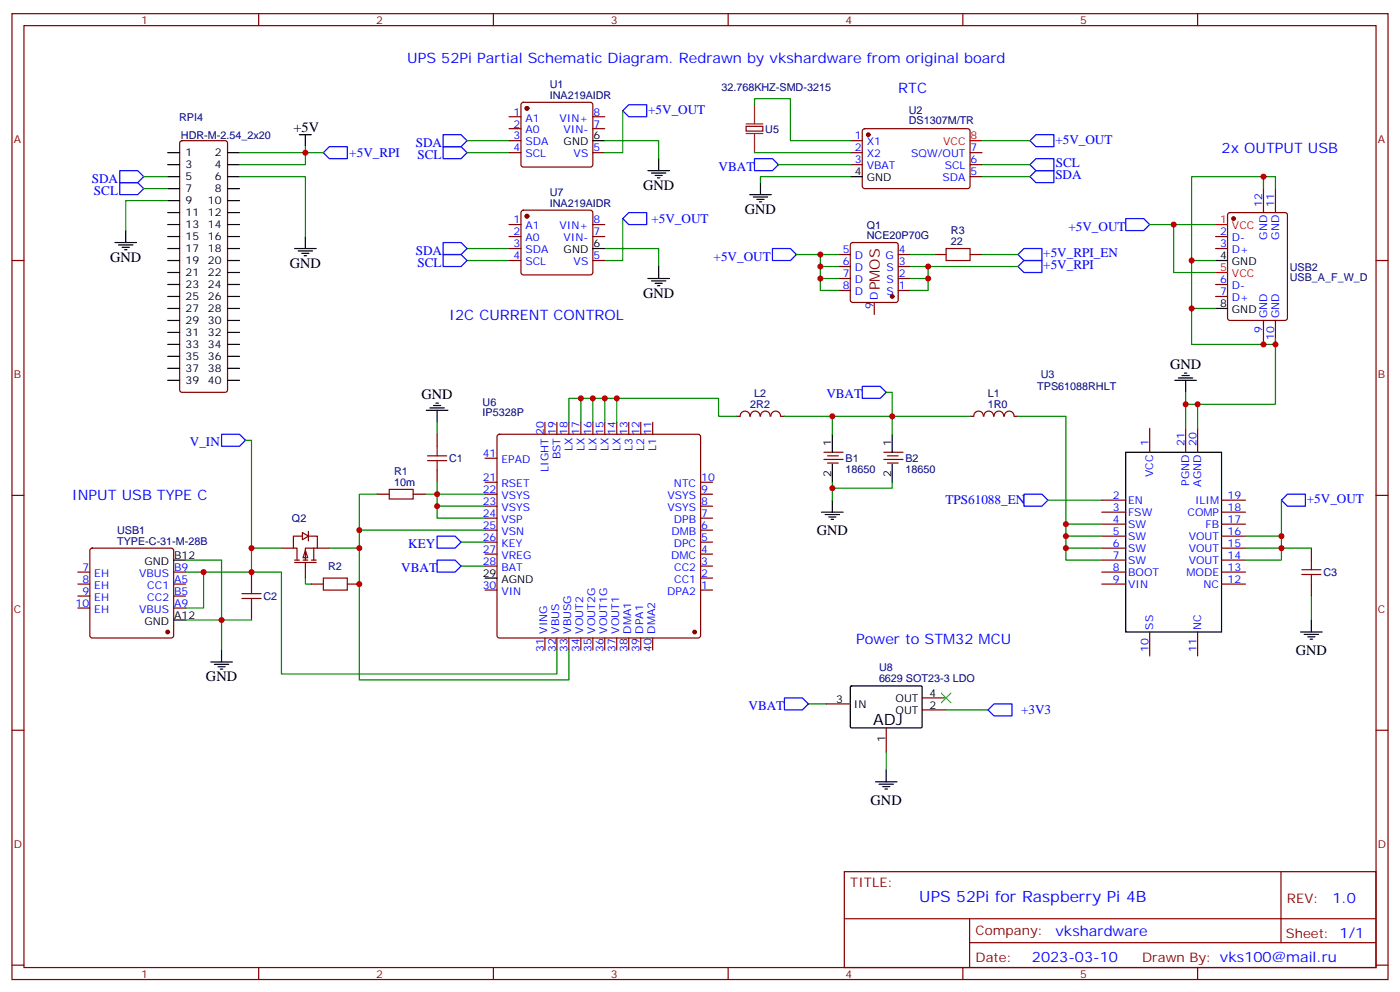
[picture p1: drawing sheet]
<svg xmlns="http://www.w3.org/2000/svg" width="412mm" height="292mm" viewBox="0 0 412 292" stroke-linecap="round" stroke-linejoin="round" font-family="sans-serif">
<g fill="none" stroke="#870000" stroke-width=".35">
<path d="M3.5 4h405.4v284.4h-405.4zM7.1 7.5h398.2v277.3h-398.2zM76.2 4v3.5M145.3 4v3.5M214.5 4v3.5M283.6 4v3.5M352.8 4v3.5M149.9 34.4h3.6M149.9 37.9h3.6M153.7 30.3l.5-.2h19.7l.5 .2 .2 .5v17.7l-.2 .5-.5 .2h-19.7l-.5-.3-.2-.4v-17.7zM174.6 34.4h3.6M174.6 37.9h3.6"/>
<path d="M219.8 37.2h4.9v1.4h-4.9zM254.2 38.1l.5-.2h30.6l.5 .7-.1 16.5-.7 .4h-30.6l-.4-.7v-16.2zM53.2 41.6l.4-.2h12.7l.5 .2 .2 .5v72.7l-.2 .5-.5 .2h-12.7l-.5-.2-.2-.5v-72.7zM149.9 41.4h3.6M149.9 44.9h3.6M174.6 44.9h3.6M250.5 41.4h3.5M250.5 44.9h3.5M250.5 48.5h3.5M285.8 44.9h3.5M285.8 48.5h3.5M285.8 52h3.5"/>
<path d="M3.5 76.7h3.6M246.9 78.5h3.6M246.9 74.9h3.6M250.7 71.6l.5-.2h12.7l.5 .2 .2 .5v16.2l-.3 .5-.4 .2h-12.7l-.5-.2-.2-.5v-16.2zM264.6 78.5h3.5M264.6 74.9h3.5M405.3 76.7h3.6M246.9 85.5h3.6M246.9 82h3.6M257.5 89v3.6M264.6 85.5h3.5M264.6 82h3.5"/>
<path d="M128.8 127.8v3.6M128.8 138.4v3.6M142.9 134.9h3.5M146.6 128.1l.5-.3h58.6l.5 .3 .2 .5v58.5l-.3 .5-.4 .2h-58.6l-.5-.2-.2-.5v-58.5zM160.5 124.3v3.5M164 124.3v3.5M167.6 124.3v3.5M171.1 124.3v3.5M174.6 124.3v3.5M178.2 124.3v3.5M181.7 124.3v3.5M185.2 124.3v3.5"/>
<path d="M188.7 124.3v3.5M192.3 124.3v3.5M242.7 133.1h5.7M242.7 135.3h5.7M243.8 134.2h3.1M243.8 136.3h3.1M260.3 133.1h5.7M260.3 135.3h5.7M261.4 134.2h3.2M261.4 136.3h3.2M289.7 122.5a1.41 1.41 0 0 0-1.4-1.5 1.41 1.41 0 0 0-1.5 1.5l-1 .1M289.8 122.5a1.41 1.41 0 0 1 1.4-1.5 1.41 1.41 0 0 1 1.5 1.5"/>
<path d="M292.8 122.5a1.41 1.41 0 0 1 1.4-1.5 1.41 1.41 0 0 1 1.4 1.5M295.9 122.5a1.41 1.41 0 0 1 1.4-1.5 1.41 1.41 0 0 1 1.4 1.5M298.8 122.6h1.1M338.7 126.1v7M349.2 126.1v7M352.8 126.1v7M3.5 145.8h3.6M89.3 157.8h-2.9v3.6h1.1v3.5M91 157.8h2.5v3.6h-3.5v3.5M111.1 145.5h3.6M121.7 145.5h3.5M142.9 159.6h3.5"/>
<path d="M142.9 156.1h3.5M142.9 152.5h3.5M142.9 149h3.5M142.9 145.5h3.5M142.9 142h3.5M206.4 159.6h3.5M206.4 156.1h3.5M206.4 152.5h3.5M206.4 149h3.5M206.4 145.5h3.5M206.4 142h3.5M324.6 147.2h7"/>
<path d="M324.6 150.8h7M324.6 154.3h7M324.6 157.8h7M359.8 147.2h7.1M359.8 150.8h7.1M359.8 154.3h7.1M359.8 157.8h7.1M405.3 145.8h3.6M22.9 168.4h3.6M22.9 171.9h3.6M22.9 179h3.6M22.9 175.5h3.6"/>
<path d="M26.7 161.6l.5-.2h23.2l.5 .2 .3 .5v25l-.3 .5-.5 .2h-23.2l-.5-.2-.2-.5v-25zM51.2 168.4h3.5M51.2 171.9h3.5M51.2 179h3.5M51.2 175.5h3.5M74.1 168.4v3.5M74.1 179v3.5M82.9 161.4h3.5M86.8 164.9h1.4M86.8 165.6h6.3M89.3 164.9h1.4M90 162.1l.7 2.1h-1.4z"/>
<path d="M90 165.6v4.6M91.7 164.9h1.4M92.4 161.4v3.5M93.5 161.4h3.5M142.9 173.7h3.5M142.9 166.7h3.5M142.9 163.1h3.5M206.4 173.7h3.5M206.4 170.2h3.5M206.4 166.7h3.5M206.4 163.1h3.5M324.6 161.4h7"/>
<path d="M324.6 164.9h7M324.6 168.4h7M324.6 171.9h7M359.8 161.4h7.1M359.8 164.9h7.1M359.8 168.4h7.1M359.8 171.9h7.1M160.5 187.8v3.5M164 187.8v3.5M167.6 187.8v3.5M171.1 187.8v3.5M174.6 187.8v3.5"/>
<path d="M178.2 187.8v3.5M181.7 187.8v3.5M185.2 187.8v3.5M188.7 187.8v3.5M192.3 187.8v3.5M338.7 186.1v7M352.8 186.1v7M3.5 215h3.6M405.3 215h3.6M248.7 256.6h156.6v28.2h-156.6zM377.3 256.6v20.9M248.7 270.5h156.5"/>
<path d="M285.6 277.5h119.6M285.6 270.5v14.1M3.5 284.1h3.6M76.2 284.8v3.6M145.3 284.8v3.6M214.5 284.8v3.6M283.6 284.8v3.6M352.8 284.8v3.6M405.3 284.1h3.6"/>
</g>
<g fill="#870000" stroke="#870000" stroke-width=".35">
<circle cx="155.2" cy="31.9" r=".53"/>
<circle cx="255.8" cy="39.7" r=".53"/>
<circle cx="204.6" cy="186.1" r=".53"/>
<circle cx="49.4" cy="186.1" r=".53"/>
<circle cx="262.8" cy="87.3" r=".53"/>
</g>
<g fill="none" stroke="#000" stroke-width=".35">
<path d="M88.2 39.7h3.5M90 39.7v3.5M49.4 52h3.5M49.4 44.9h3.5M49.4 48.5h3.5M49.4 55.5h3.5M49.4 59.1h3.5M67 52h3.6M67 44.9h3.6M67 48.5h3.6M67 55.5h3.6M67 59.1h3.6"/>
<path d="M174.6 41.4h3.6M190.9 50.2h6.3M191.9 50.9h4.2M193 51.6h2.1M193.7 52.4h.7M194 46.7v3.5M220.8 57.3h6.4M221.9 58h4.2M223 58.7h2.1M223.7 59.4h.7M224 53.8v3.5M250.5 52h3.5"/>
<path d="M33.9 71.4h6.3M34.9 72.1h4.3M36 72.8h2.1M36.7 73.5h.7M37 67.9v3.5M49.4 62.6h3.5M49.4 66.1h3.5M49.4 69.6h3.5M49.4 73.2h3.5M49.4 76.7h3.5M67 62.6h3.6M67 66.1h3.6"/>
<path d="M67 69.6h3.6M67 73.2h3.6M67 76.7h3.6M86.8 73.2h6.3M87.8 73.9h4.3M88.9 74.6h2.1M89.6 75.3h.7M90 69.6v3.6M49.4 80.2h3.5M49.4 83.7h3.5M49.4 87.3h3.5M49.4 90.8h3.5"/>
<path d="M49.4 94.3h3.5M49.4 97.9h3.5M67 80.2h3.6M67 83.7h3.6M67 87.3h3.6M67 90.8h3.6M67 94.3h3.6M67 97.9h3.6M49.4 101.4h3.5M49.4 104.9h3.5M49.4 108.4h3.5M49.4 112h3.5"/>
<path d="M67 101.4h3.6M67 104.9h3.6M67 108.4h3.6M67 112h3.6M127.7 119.4h2.1M128.4 118.7h.7M125.6 120.8h6.3M126.6 120.1h4.3M128.8 120.8v3.5M245.2 127.8v5.3M245.2 136.7v5.3M262.8 127.8v5.3"/>
<path d="M262.8 136.7v5.3M331.6 133.1h28.2v53h-28.2zM242 150.8h6.4M243.1 151.5h4.2M244.1 152.2h2.1M244.8 152.9h.7M245.2 147.2v3.6M51.2 164.9h3.5M142.9 170.2h3.5M51.2 182.5h3.5M62.1 194.9h6.3M63.1 195.6h4.3"/>
<path d="M64.2 196.3h2.1M64.9 197h.7M65.3 191.3v3.6"/>
</g>
<path d="M285.8 41.4h3.5" fill="none" stroke="#f00" stroke-width=".35"/>
<g fill="none" stroke="#008700" stroke-width=".35">
<path d="M222.2 30.8v-1.7h10.6v12.3h17.7M42.3 55.5h7.1M42.3 52h7.1M49.4 59.1h-12.4v8.8M70.6 52h19.4v17.6M90 43.2v1.7h-19.4M90 44.9v3.6h-19.4M137.6 44.9h12.3M137.6 41.4h12.3M178.2 41.4h15.8v5.3M222.2 44.9h28.3M229.3 48.5h21.2"/>
<path d="M250.5 52h-26.5v1.8M289.3 52h14.1M289.3 48.5h14.1M261.1 115.5h1.7v12.3M128.8 124.3v3.5M285.8 122.6h-40.6v5.2M111.1 145.5h-5.3v10.6h37.1M128.8 149v3.5h14.1M128.8 142v3.5h-3.6M142.9 145.5h-14.1v3.5h14.1M262.8 142v1.7h-17.6M54.7 164.9h10.6v17.6"/>
<path d="M54.7 168.4h5.3v10.6h-5.3M54.7 182.5h10.6v8.8"/>
</g>
<path d="M130.5 39.7h5.3l1.8 1.7-1.8 1.8h-5.3zM35.3 53.8h5.3l1.7 1.7-1.7 1.8h-5.3zM35.3 50.2h5.3l1.7 1.8-1.7 1.8h-5.3zM130.5 43.2h5.3l1.8 1.7-1.8 1.8h-5.3zM222.2 46.7h5.3l1.8 1.8-1.8 1.7h-5.3zM303.4 52l1.8-1.8h5.2v3.6h-5.2zM303.4 48.5l1.8-1.8h5.2v3.5h-5.2zM254 113.7h5.3l1.8 1.8-1.8 1.8h-5.3zM65.3 127.8h5.3l1.7 1.8-1.7 1.8h-5.3z" fill="none" stroke="#00f" stroke-width=".35"/>
<path d="M219.8 36.5h4.9M219.8 39.3h4.9M222.2 30.8v5.7M222.2 39.3v5.6" fill="none" stroke="#8c2424" stroke-width=".35"/>
<path d="M125.9 135.6h5.7M125.9 134.2h5.7M128.8 131.4v2.8M128.8 135.6v2.8M114.7 144.1h7v2.8h-7zM71.3 176.2h5.6M71.3 174.8h5.6M74.1 171.9v2.9M74.1 176.2v2.8" fill="none" stroke="#a10000" stroke-width=".35"/>
<path d="M89.1 156.8l1.7 1-1.7 1.1z" fill="#fff" stroke="#870000" stroke-width=".35"/>
<g fill="none" stroke="#870000" stroke-width=".35">
<path d="M372.2 55.5v7.1M375.7 55.5v7.1M149.9 69.6h3.6M149.9 73.2h3.6M149.9 66.1h3.6M149.9 76.7h3.6M153.7 62.1l.5-.2h19.7l.5 .2 .2 .5v17.6l-.2 .5-.5 .2h-19.7l-.5-.2-.2-.5v-17.6zM174.6 69.6h3.6M174.6 66.1h3.6M174.6 76.7h3.6M275.2 74.9h3.5M285.8 74.9h3.5"/>
<path d="M358.1 69.6h3.5M358.1 73.2h3.5M361.8 62.8l.5-.2h16.2l.7 .4v30.6l-.4 .7h-16.5l-.6-.4-.1-30.6zM358.1 83.7h3.5M358.1 87.3h3.5M372.2 94.3v7.1M375.7 94.3v7.1M217 122.6h1M218.1 122.5a1.41 1.41 0 0 1 1.4-1.5 1.41 1.41 0 0 1 1.4 1.5M221.1 122.5a1.41 1.41 0 0 1 1.4-1.5 1.41 1.41 0 0 1 1.4 1.5M224 122.5a1.41 1.41 0 0 1 1.4-1.5 1.41 1.41 0 0 1 1.4 1.5M227.1 122.5a1.41 1.41 0 0 1 1.4-1.5 1.41 1.41 0 0 1 1.4 1.5"/>
<path d="M230 122.6h1.1M90.8 156.4v2.8M91.7 171.9h3.5M102.3 171.9h3.5M386.3 161.4v3.5M386.3 171.9v3.6M243.4 207.2h7.1M261.1 214.3v7M271.6 205.5h7.1M271.6 209h7.1"/>
</g>
<g fill="none" stroke="#008700" stroke-width=".35">
<path d="M183.4 32.6v12.3h-5.2M90 44.9h5.2M289.3 41.4h14.1M372.2 52v3.5M375.7 55.5v-3.5h-24.7v24.7M137.6 73.2h12.3M137.6 76.7h12.3M178.2 73.2h15.8v5.3M183.4 64.3v12.4h-5.2M234.6 74.9h7.1v10.6h5.2M241.7 74.9h5.2M241.7 78.5h5.2"/>
<path d="M268.1 74.9h7.1M268.1 78.5h5.3M289.3 74.9h10.6M299.9 78.5h-26.5v7h-5.3M338.7 66.1h7M358.1 66.1h-12.4v14.1h12.4M358.1 76.7h-7.1v14.1h7.1M241.7 82h5.2M268.1 82h5.3M351 90.8v10.6h24.7M375.7 99.6v19.4h-22.9M171.1 117.3v7"/>
<path d="M174.6 117.3v7M178.2 117.3v7M181.7 117.3h30v5.3h5.3M349.2 115.5v3.5M72.3 129.6h1.8v31.8M167.6 124.3v-7h14.1v7M231.1 122.6h14.1M299.9 122.6h14.1v42.3h10.6M349.2 126.1v-7.1h3.6v7.1M105.8 156.1v5.3M135.8 159.6h7.1M245.2 142v5.2"/>
<path d="M308.7 147.2h15.9M314 157.8h10.6M314 154.3h10.6M366.9 157.8h10.6v7.1h-10.6M377.5 147.2v10.6M74.1 168.4h8.8v30h81.1v-7.1M82.9 161.4h-8.8v7h-14.1M90 170.2v1.7h1.7M97 161.4h8.8v38.8h61.8v-8.9M135.8 166.7h7.1M314 161.4h10.6M366.9 161.4h19.4"/>
<path d="M386.3 175.5v7M65.3 182.5h8.8M238.1 207.2h5.3M278.7 209h12.3M261.1 221.3v5.3"/>
</g>
<path d="M278.7 73.2h7.1v3.5h-7.1zM95.2 170.2h7.1v3.5h-7.1zM383.5 169.1h5.6M383.5 167.7h5.6M386.3 164.9v2.8M386.3 169.1v2.8" fill="none" stroke="#a10000" stroke-width=".35"/>
<g fill="none" stroke="#00f" stroke-width=".35">
<path d="M185.2 30.8h5.3v3.6h-5.3l-1.8-1.8zM95.2 44.9l1.8-1.7h5.3v3.5h-5.3zM303.4 41.4l1.8-1.7h5.2v3.5h-5.2zM130.5 71.4h5.3l1.8 1.8-1.8 1.7h-5.3zM130.5 74.9h5.3l1.8 1.8-1.8 1.8h-5.3zM183.4 64.3l1.8-1.7h5.3v3.5h-5.3zM227.5 73.2h5.3l1.8 1.7-1.8 1.8h-5.3zM299.9 74.9l1.7-1.7h5.3v3.5h-5.3zM299.9 78.5l1.7-1.8h5.3v3.5h-5.3zM331.6 64.3h5.3l1.8 1.8-1.8 1.8h-5.3zM128.8 157.8h5.3l1.7 1.8-1.7 1.8h-5.3zM301.6 145.5h5.3l1.8 1.7-1.8 1.8h-5.3z"/>
<path d="M377.5 147.2l1.7-1.7h5.3v3.5h-5.3zM128.8 164.9h5.3l1.7 1.8-1.7 1.7h-5.3zM231.1 205.5h5.3l1.7 1.7-1.7 1.8h-5.3zM291 209l1.8-1.8h5.3v3.5h-5.3z"/>
</g>
<g fill="none" stroke="#000" stroke-width=".35">
<path d="M174.6 73.2h3.6M194 78.5v3.5M358.1 76.7h3.5M190.9 82h6.3M191.9 82.7h4.2M193 83.4h2.1M193.7 84.1h.7M358.1 90.8h3.5M346.1 112h6.3M347.1 111.3h4.3M348.2 110.6h2.1M348.9 109.9h.7"/>
<path d="M349.2 112v3.5M383.1 186.1h6.4M384.2 186.8h4.2M385.2 187.5h2.1M385.9 188.2h.7M386.3 182.5v3.6M250.5 202.1l.3-.2 20.7 .1 .1 .3v11.8l-.3 .2-20.7-.1-.1-.3zM257.9 230.2h6.3M258.9 230.9h4.3M260 231.6h2.1M260.7 232.3h.7M261.1 226.6v3.6"/>
</g>
<g fill="#870000" stroke="#870000" stroke-width=".35">
<circle cx="363.4" cy="64.3" r=".53"/>
<circle cx="155.2" cy="63.6" r=".53"/>
</g>
<path d="M358.1 66.1h3.5M358.1 80.2h3.5" fill="none" stroke="#f00" stroke-width=".35"/>
<path d="M277.3 204l2.8 2.9M280.1 204l-2.8 2.9" fill="none" stroke="#3c3" stroke-width=".35"/>
<g fill="#c00">
<circle cx="90" cy="44.9" r=".88"/>
<circle cx="262.8" cy="122.6" r=".88"/>
<circle cx="65.3" cy="182.5" r=".88"/>
<circle cx="128.8" cy="149" r=".88"/>
<circle cx="128.8" cy="145.5" r=".88"/>
<circle cx="60" cy="168.4" r=".88"/>
<circle cx="74.1" cy="168.4" r=".88"/>
<circle cx="105.8" cy="171.9" r=".88"/>
<circle cx="105.8" cy="156.1" r=".88"/>
<circle cx="105.8" cy="161.4" r=".88"/>
<circle cx="74.1" cy="161.4" r=".88"/>
<circle cx="245.2" cy="143.7" r=".88"/>
<circle cx="245.2" cy="122.6" r=".88"/>
<circle cx="178.2" cy="117.3" r=".88"/>
<circle cx="174.6" cy="117.3" r=".88"/>
<circle cx="171.1" cy="117.3" r=".88"/>
<circle cx="314" cy="154.3" r=".88"/>
<circle cx="241.7" cy="74.9" r=".88"/>
<circle cx="241.7" cy="78.5" r=".88"/>
<circle cx="241.7" cy="82" r=".88"/>
<circle cx="273.4" cy="82" r=".88"/>
<circle cx="273.4" cy="78.5" r=".88"/>
<circle cx="351" cy="90.8" r=".88"/>
<circle cx="372.2" cy="101.4" r=".88"/>
<circle cx="375.7" cy="101.4" r=".88"/>
<circle cx="351" cy="76.7" r=".88"/>
<circle cx="372.2" cy="52" r=".88"/>
<circle cx="345.7" cy="66.1" r=".88"/>
<circle cx="181.7" cy="117.3" r=".88"/>
<circle cx="377.5" cy="157.8" r=".88"/>
<circle cx="314" cy="157.8" r=".88"/>
<circle cx="352.8" cy="119" r=".88"/>
<circle cx="349.3" cy="119" r=".88"/>
<circle cx="377.5" cy="161.4" r=".88"/>
<circle cx="314" cy="161.4" r=".88"/>
</g>
<text font-size="4.6" x="257.2" y="213.6">ADJ</text>
<text font-size="4.6" fill="#00f" x="270.8" y="265.6">UPS 52Pi for Raspberry Pi 4B</text>
<g font-size="4.2" fill="#00f">
<text x="119.9" y="18.5">UPS 52Pi Partial Schematic Diagram. Redrawn by vkshardware from original board</text>
<text x="264.6" y="27.3">RTC</text>
<text x="359.8" y="44.9">2x OUTPUT USB</text>
<text x="132.3" y="94.3">I2C CURRENT CONTROL</text>
<text x="21.2" y="147.2">INPUT USB TYPE C</text>
<text x="252.2" y="189.6">Power to STM32 MCU</text>
<text x="392.5" y="265.9">1.0</text>
<text x="310.9" y="275.4">vkshardware</text>
<text x="304" y="283.2">2023-03-10</text>
</g>
<g font-size="4.2">
<text x="86.4" y="38.9">+5V</text>
<text x="189.4" y="55.9">GND</text>
<text x="219.4" y="62.9">GND</text>
<text x="32.5" y="77">GND</text>
<text x="85.4" y="78.8">GND</text>
<text x="189.4" y="87.6">GND</text>
<text x="344.7" y="108.7">GND</text>
<text x="124.2" y="117.6">GND</text>
<text x="240.6" y="157.5">GND</text>
<text x="381.7" y="192.8">GND</text>
<text x="60.7" y="200.5">GND</text>
<text x="256.4" y="236.9">GND</text>
</g>
<text font-size="4.2" fill="#800" x="259.1" y="85.5" transform="rotate(-90 259.1 85.5)">PMOS</text>
<g font-size="3.9" fill="#00f">
<text x="190.9" y="33.4">+5V_OUT</text>
<text x="102.9" y="46.3">+5V_RPI</text>
<text x="122.5" y="43.3">SDA</text>
<text x="123" y="46.8">SCL</text>
<text x="310.9" y="42.3">+5V_OUT</text>
<text x="27" y="53.8">SDA</text>
<text x="211.7" y="50.2">VBAT</text>
<text x="310.9" y="52.8">SDA</text>
<text x="311" y="49.2">SCL</text>
<text x="27.7" y="57.3">SCL</text>
<text x="191.9" y="65.7">+5V_OUT</text>
<text x="314.7" y="67.9">+5V_OUT</text>
<text x="122.5" y="75">SDA</text>
<text x="210.2" y="76.7">+5V_OUT</text>
<text x="307.3" y="75.8">+5V_RPI_EN</text>
<text x="123" y="78.5">SCL</text>
<text x="307.3" y="79.3">+5V_RPI</text>
<text x="243.4" y="117.3">VBAT</text>
<text x="55.9" y="131.4">V_IN</text>
<text x="278.5" y="148.5">TPS61088_EN</text>
<text x="385" y="148.1">+5V_OUT</text>
<text x="120.3" y="161.4">KEY</text>
<text x="118.2" y="168.4">VBAT</text>
<text x="220.5" y="209">VBAT</text>
<text x="300.8" y="210.3">+3V3</text>
</g>
<g font-size="3.9" fill="#800">
<text x="250.5" y="261.2">TITLE:</text>
<text x="379.1" y="265.9">REV:</text>
<text x="287.4" y="275.4">Company:</text>
<text x="378.7" y="276">Sheet: 1/1</text>
<text x="287.4" y="283.1">Date:</text>
<text x="336.4" y="283.2">Drawn By: vks100@mail.ru</text>
</g>
<g font-size="3.2" fill="#800">
<text x="41.6" y="7">1</text>
<text x="110.8" y="7">2</text>
<text x="179.9" y="7">3</text>
<text x="249.1" y="7">4</text>
<text x="318.2" y="7">5</text>
<text x="4.1" y="42.1">A</text>
<text x="405.9" y="42.1">A</text>
<text x="4.1" y="111.3">B</text>
<text x="405.9" y="111.3">B</text>
<text x="4.1" y="180.4">C</text>
<text x="405.9" y="180.4">C</text>
<text x="4.1" y="249.6">D</text>
<text x="405.9" y="249.6">D</text>
<text x="41.6" y="287.8">1</text>
<text x="110.8" y="287.8">2</text>
<text x="179.9" y="287.8">3</text>
<text x="249.1" y="287.8">4</text>
<text x="318.2" y="287.8">5</text>
</g>
<g font-size="3.2" fill="#000080">
<text x="161.9" y="29.1">INA219AIDR</text>
<text x="161.9" y="26">U1</text>
<text x="212.5" y="26.8">32.768KHZ-SMD-3215</text>
<text x="52.8" y="35.5">RPI4</text>
<text x="267.7" y="33.6">U2</text>
<text x="53.3" y="40.8">HDR-M-2.54_2x20</text>
<text x="225.4" y="39.1">U5</text>
<text x="267.7" y="36.6">DS1307M/TR</text>
<text x="161.9" y="57.7">U7</text>
<text x="161.9" y="60.8">INA219AIDR</text>
<text x="255.3" y="70.3">NCE20P70G</text>
<text x="255.3" y="67.3">Q1</text>
<text x="280.1" y="69">R3</text>
<text x="280.1" y="72.1">22</text>
<text x="379.9" y="82.8">USB_A_F_W_D</text>
<text x="379.9" y="79.8">USB2</text>
<text x="306.6" y="111.4">U3</text>
<text x="142.2" y="119.5">U6</text>
<text x="222.2" y="116.8">L2</text>
<text x="291" y="120">1R0</text>
<text x="291" y="116.8">L1</text>
<text x="305.6" y="114.9">TPS61088RHLT</text>
<text x="142.2" y="122.6">IP5328P</text>
<text x="221" y="120.2">2R2</text>
<text x="132.3" y="136">C1</text>
<text x="249.1" y="136">B1</text>
<text x="266.7" y="136">B2</text>
<text x="116.1" y="143">10m</text>
<text x="116.1" y="139.8">R1</text>
<text x="249.1" y="139.2">18650</text>
<text x="266.7" y="139.2">18650</text>
<text x="86" y="153.7">Q2</text>
<text x="34.5" y="160.3">TYPE-C-31-M-28B</text>
<text x="34.5" y="157.3">USB1</text>
<text x="96.7" y="167.8">R2</text>
<text x="389.8" y="169.6">C3</text>
<text x="77.6" y="176.6">C2</text>
<text x="258.9" y="197.4">U8</text>
<text x="258.9" y="200.7">6629 SOT23-3 LDO</text>
</g>
<g font-size="3.2" fill="#00f">
<text x="151.3" y="34">1</text>
<text x="154.8" y="35.8">A1</text>
<text x="164.8" y="35.8">VIN+</text>
<text x="174.8" y="34">8</text>
<text x="151.3" y="37.5">2</text>
<text x="151.3" y="41.1">3</text>
<text x="154.8" y="39.3">A0</text>
<text x="166" y="39.3">VIN-</text>
<text x="174.8" y="37.5">7</text>
<text x="251.8" y="41.1">1</text>
<text x="151.3" y="44.6">4</text>
<text x="154.8" y="42.8">SDA</text>
<text x="154.8" y="46.4">SCL</text>
<text x="169" y="46.4">VS</text>
<text x="174.8" y="44.6">5</text>
<text x="251.8" y="44.6">2</text>
<text x="255.3" y="42.8">X1</text>
<text x="255.3" y="46.4">X2</text>
<text x="268.4" y="46.4">SQW/OUT</text>
<text x="285.9" y="44.6">7</text>
<text x="251.8" y="48.1">3</text>
<text x="255.3" y="49.9">VBAT</text>
<text x="277.7" y="53.4">SDA</text>
<text x="278.3" y="49.9">SCL</text>
<text x="285.9" y="51.6">5</text>
<text x="285.9" y="48.1">6</text>
<text x="151.3" y="65.8">1</text>
<text x="174.8" y="65.8">8</text>
<text x="371.8" y="60.8" transform="rotate(-90 371.8 60.8)">12</text>
<text x="375.4" y="60.8" transform="rotate(-90 375.4 60.8)">11</text>
<text x="151.3" y="69.3">2</text>
<text x="154.8" y="67.5">A1</text>
<text x="154.8" y="71">A0</text>
<text x="164.8" y="67.5">VIN+</text>
<text x="166" y="71">VIN-</text>
<text x="174.8" y="69.3">7</text>
<text x="359.4" y="69.3">2</text>
<text x="362.9" y="71">D-</text>
<text x="373.2" y="70.6" transform="rotate(-90 373.2 70.6)">GND</text>
<text x="376.8" y="70.6" transform="rotate(-90 376.8 70.6)">GND</text>
<text x="151.3" y="72.8">3</text>
<text x="151.3" y="76.3">4</text>
<text x="154.8" y="74.6">SDA</text>
<text x="174.8" y="76.3">5</text>
<text x="248.3" y="74.6">5</text>
<text x="251.8" y="76.3">D</text>
<text x="260.8" y="76.3">G</text>
<text x="264.8" y="74.6">4</text>
<text x="359.4" y="72.8">3</text>
<text x="362.9" y="74.6">D+</text>
<text x="154.8" y="78.1">SCL</text>
<text x="169" y="78.1">VS</text>
<text x="248.3" y="81.6">7</text>
<text x="248.3" y="78.1">6</text>
<text x="251.8" y="83.4">D</text>
<text x="251.8" y="79.9">D</text>
<text x="261.1" y="79.9">S</text>
<text x="261.1" y="83.4">S</text>
<text x="264.8" y="78.1">3</text>
<text x="264.8" y="81.6">2</text>
<text x="359.4" y="83.4">6</text>
<text x="248.3" y="85.2">8</text>
<text x="251.8" y="86.9">D</text>
<text x="258.6" y="88.3" transform="rotate(-90 258.6 88.3)">D</text>
<text x="261.1" y="86.9">S</text>
<text x="264.8" y="85.2">1</text>
<text x="359.4" y="86.9">7</text>
<text x="362.9" y="85.2">D-</text>
<text x="362.9" y="88.7">D+</text>
<text x="257.2" y="91.1" transform="rotate(-90 257.2 91.1)">9</text>
<text x="373.2" y="93.6" transform="rotate(-90 373.2 93.6)">GND</text>
<text x="376.8" y="93.6" transform="rotate(-90 376.8 93.6)">GND</text>
<text x="371.8" y="98.1" transform="rotate(-90 371.8 98.1)">9</text>
<text x="375.4" y="100.1" transform="rotate(-90 375.4 100.1)">10</text>
<text x="160.2" y="128" transform="rotate(-90 160.2 128)">20</text>
<text x="163.7" y="128" transform="rotate(-90 163.7 128)">19</text>
<text x="167.2" y="128" transform="rotate(-90 167.2 128)">18</text>
<text x="170.7" y="128" transform="rotate(-90 170.7 128)">17</text>
<text x="174.3" y="128" transform="rotate(-90 174.3 128)">16</text>
<text x="177.8" y="128" transform="rotate(-90 177.8 128)">15</text>
<text x="181.3" y="128" transform="rotate(-90 181.3 128)">14</text>
<text x="184.9" y="128" transform="rotate(-90 184.9 128)">13</text>
<text x="188.4" y="128" transform="rotate(-90 188.4 128)">12</text>
<text x="191.9" y="128" transform="rotate(-90 191.9 128)">11</text>
<text x="338.3" y="131.4" transform="rotate(-90 338.3 131.4)">1</text>
<text x="348.9" y="131.4" transform="rotate(-90 348.9 131.4)">21</text>
<text x="352.4" y="131.4" transform="rotate(-90 352.4 131.4)">20</text>
<text x="142.2" y="134.5">41</text>
<text x="147.7" y="136.3">EPAD</text>
<text x="165.1" y="135.2" transform="rotate(-90 165.1 135.2)">BST</text>
<text x="168.6" y="132.8" transform="rotate(-90 168.6 132.8)">LX</text>
<text x="172.2" y="132.8" transform="rotate(-90 172.2 132.8)">LX</text>
<text x="175.7" y="132.8" transform="rotate(-90 175.7 132.8)">LX</text>
<text x="179.2" y="132.8" transform="rotate(-90 179.2 132.8)">LX</text>
<text x="182.7" y="132.8" transform="rotate(-90 182.7 132.8)">LX</text>
<text x="186.3" y="132.7" transform="rotate(-90 186.3 132.7)">L3</text>
<text x="189.8" y="132.7" transform="rotate(-90 189.8 132.7)">L2</text>
<text x="193.3" y="132.7" transform="rotate(-90 193.3 132.7)">L1</text>
<text x="142.2" y="141.6">21</text>
<text x="147.7" y="143.4">RSET</text>
<text x="161.6" y="138.8" transform="rotate(-90 161.6 138.8)">LIGHT</text>
<text x="198.5" y="143.4">NTC</text>
<text x="206.6" y="141.6">10</text>
<text x="339.7" y="140.4" transform="rotate(-90 339.7 140.4)">VCC</text>
<text x="350.3" y="143" transform="rotate(-90 350.3 143)">PGND</text>
<text x="353.8" y="143.3" transform="rotate(-90 353.8 143.3)">AGND</text>
<text x="142.2" y="145.1">22</text>
<text x="142.2" y="148.7">23</text>
<text x="147.7" y="146.9">VSYS</text>
<text x="196.6" y="146.9">VSYS</text>
<text x="206.6" y="148.7">8</text>
<text x="206.6" y="145.1">9</text>
<text x="327.8" y="146.9">2</text>
<text x="332.3" y="148.3">EN</text>
<text x="352" y="148.3">ILIM</text>
<text x="361.6" y="146.9">19</text>
<text x="142.2" y="152.2">24</text>
<text x="142.2" y="155.7">25</text>
<text x="147.7" y="150.4">VSYS</text>
<text x="147.7" y="154">VSP</text>
<text x="196.6" y="150.4">VSYS</text>
<text x="198.5" y="154">DPB</text>
<text x="206.6" y="155.7">6</text>
<text x="206.6" y="152.2">7</text>
<text x="327.8" y="150.4">3</text>
<text x="327.8" y="154">4</text>
<text x="332.3" y="151.8">FSW</text>
<text x="332.3" y="155.4">SW</text>
<text x="349.8" y="151.8">COMP</text>
<text x="355.1" y="155.4">FB</text>
<text x="361.6" y="154">17</text>
<text x="361.6" y="150.4">18</text>
<text x="142.2" y="159.2">26</text>
<text x="147.7" y="157.5">VSN</text>
<text x="147.7" y="161">KEY</text>
<text x="197.8" y="157.5">DMB</text>
<text x="198.5" y="161">DPC</text>
<text x="206.6" y="159.2">5</text>
<text x="327.8" y="157.5">5</text>
<text x="327.8" y="161">6</text>
<text x="332.3" y="158.9">SW</text>
<text x="350.2" y="158.9">VOUT</text>
<text x="361.6" y="161">15</text>
<text x="361.6" y="157.5">16</text>
<text x="142.2" y="162.8">27</text>
<text x="142.2" y="166.3">28</text>
<text x="147.7" y="164.5">VREG</text>
<text x="197.7" y="164.5">DMC</text>
<text x="206.6" y="166.3">3</text>
<text x="206.6" y="162.8">4</text>
<text x="327.8" y="164.5">7</text>
<text x="332.3" y="162.4">SW</text>
<text x="332.3" y="165.9">SW</text>
<text x="350.2" y="165.9">VOUT</text>
<text x="350.2" y="162.4">VOUT</text>
<text x="361.6" y="164.5">14</text>
<text x="24.3" y="168.1">7</text>
<text x="24.3" y="171.6">8</text>
<text x="27.8" y="169.8">EH</text>
<text x="27.8" y="173.4">EH</text>
<text x="41" y="169.8">VBUS</text>
<text x="43.4" y="173.4">CC1</text>
<text x="51.3" y="171.6">A5</text>
<text x="51.3" y="168.1">B9</text>
<text x="142.2" y="173.4">30</text>
<text x="147.7" y="168.1">BAT</text>
<text x="198.6" y="171.6">CC1</text>
<text x="198.6" y="168.1">CC2</text>
<text x="206.6" y="173.4">1</text>
<text x="206.6" y="169.8">2</text>
<text x="327.8" y="168.1">8</text>
<text x="327.8" y="171.6">9</text>
<text x="332.3" y="169.5">BOOT</text>
<text x="332.3" y="173">VIN</text>
<text x="349.5" y="169.5">MODE</text>
<text x="354.5" y="173">NC</text>
<text x="361.6" y="171.6">12</text>
<text x="361.6" y="168.1">13</text>
<text x="22.2" y="178.6">10</text>
<text x="24.3" y="175.1">9</text>
<text x="27.8" y="176.9">EH</text>
<text x="43.4" y="176.9">CC2</text>
<text x="51.3" y="178.6">A9</text>
<text x="51.3" y="175.1">B5</text>
<text x="147.7" y="175.1">VIN</text>
<text x="196.5" y="175.1">DPA2</text>
<text x="27.8" y="180.4">EH</text>
<text x="41" y="180.4">VBUS</text>
<text x="339.7" y="185.3" transform="rotate(-90 339.7 185.3)">SS</text>
<text x="353.8" y="185.3" transform="rotate(-90 353.8 185.3)">NC</text>
<text x="161.2" y="186.5" transform="rotate(-90 161.2 186.5)">VING</text>
<text x="164.7" y="186.5" transform="rotate(-90 164.7 186.5)">VBUS</text>
<text x="168.3" y="186.5" transform="rotate(-90 168.3 186.5)">VBUSG</text>
<text x="171.8" y="186.5" transform="rotate(-90 171.8 186.5)">VOUT2</text>
<text x="175.3" y="186.5" transform="rotate(-90 175.3 186.5)">VOUT2G</text>
<text x="178.9" y="186.5" transform="rotate(-90 178.9 186.5)">VOUT1G</text>
<text x="182.4" y="186.5" transform="rotate(-90 182.4 186.5)">VOUT1</text>
<text x="185.9" y="186.5" transform="rotate(-90 185.9 186.5)">DMA1</text>
<text x="189.4" y="186.5" transform="rotate(-90 189.4 186.5)">DPA1</text>
<text x="193" y="186.5" transform="rotate(-90 193 186.5)">DMA2</text>
<text x="338.3" y="191.9" transform="rotate(-90 338.3 191.9)">10</text>
<text x="352.4" y="191.9" transform="rotate(-90 352.4 191.9)">11</text>
<text x="160.2" y="192" transform="rotate(-90 160.2 192)">31</text>
<text x="163.7" y="192" transform="rotate(-90 163.7 192)">32</text>
<text x="167.2" y="192" transform="rotate(-90 167.2 192)">33</text>
<text x="170.7" y="192" transform="rotate(-90 170.7 192)">34</text>
<text x="174.3" y="192" transform="rotate(-90 174.3 192)">35</text>
<text x="177.8" y="192" transform="rotate(-90 177.8 192)">36</text>
<text x="181.3" y="192" transform="rotate(-90 181.3 192)">37</text>
<text x="184.9" y="192" transform="rotate(-90 184.9 192)">38</text>
<text x="188.4" y="192" transform="rotate(-90 188.4 192)">39</text>
<text x="191.9" y="192" transform="rotate(-90 191.9 192)">40</text>
</g>
<g font-size="3.2">
<text x="174.8" y="41.1">6</text>
<text x="54.7" y="46">1</text>
<text x="63.2" y="46">2</text>
<text x="166" y="42.8">GND</text>
<text x="54.7" y="49.5">3</text>
<text x="54.7" y="53.1">5</text>
<text x="63.2" y="49.5">4</text>
<text x="63.2" y="53.1">6</text>
<text x="251.8" y="51.6">4</text>
<text x="255.3" y="53.4">GND</text>
<text x="54.7" y="56.6">7</text>
<text x="63.2" y="56.6">8</text>
<text x="54.7" y="60.1">9</text>
<text x="54.7" y="63.6">11</text>
<text x="61.2" y="60.1">10</text>
<text x="61.2" y="63.6">12</text>
<text x="54.7" y="67.2">13</text>
<text x="54.7" y="70.7">15</text>
<text x="61.2" y="67.2">14</text>
<text x="61.2" y="70.7">16</text>
<text x="54.7" y="74.2">17</text>
<text x="54.7" y="77.8">19</text>
<text x="61.2" y="74.2">18</text>
<text x="61.2" y="77.8">20</text>
<text x="166" y="74.6">GND</text>
<text x="174.8" y="72.8">6</text>
<text x="359.4" y="76.3">4</text>
<text x="54.7" y="81.3">21</text>
<text x="61.2" y="81.3">22</text>
<text x="362.9" y="78.1">GND</text>
<text x="54.7" y="84.8">23</text>
<text x="54.7" y="88.3">25</text>
<text x="61.2" y="84.8">24</text>
<text x="61.2" y="88.3">26</text>
<text x="54.7" y="91.9">27</text>
<text x="54.7" y="95.4">29</text>
<text x="61.2" y="91.9">28</text>
<text x="61.2" y="95.4">30</text>
<text x="359.4" y="90.5">8</text>
<text x="362.9" y="92.2">GND</text>
<text x="54.7" y="98.9">31</text>
<text x="61.2" y="98.9">32</text>
<text x="54.7" y="102.4">33</text>
<text x="54.7" y="106">35</text>
<text x="61.2" y="102.4">34</text>
<text x="61.2" y="106">36</text>
<text x="54.7" y="109.5">37</text>
<text x="54.7" y="113">39</text>
<text x="61.2" y="109.5">38</text>
<text x="61.2" y="113">40</text>
<text x="244.8" y="131.4" transform="rotate(-90 244.8 131.4)">1</text>
<text x="262.5" y="131.4" transform="rotate(-90 262.5 131.4)">1</text>
<text x="244.8" y="140.4" transform="rotate(-90 244.8 140.4)">2</text>
<text x="262.5" y="140.4" transform="rotate(-90 262.5 140.4)">2</text>
<text x="42.6" y="166.3">GND</text>
<text x="51.3" y="164.5">B12</text>
<text x="142.2" y="169.8">29</text>
<text x="147.7" y="171.6">AGND</text>
<text x="42.6" y="183.9">GND</text>
<text x="51.3" y="182.2">A12</text>
<text x="246.3" y="206.9">3</text>
<text x="251.5" y="208.3">IN</text>
<text x="263.8" y="206.5">OUT</text>
<text x="273.8" y="205.1">4</text>
<text x="273.8" y="208.6">2</text>
<text x="263.8" y="210">OUT</text>
<text x="260.7" y="218.4" transform="rotate(-90 260.7 218.4)">1</text>
</g>
<g font-size="3.2" fill="#f00">
<text x="285.9" y="41.1">8</text>
<text x="277.8" y="42.8">VCC</text>
<text x="359.4" y="65.8">1</text>
<text x="362.9" y="67.5">VCC</text>
<text x="359.4" y="79.9">5</text>
<text x="362.9" y="81.6">VCC</text>
</g>
</svg>
